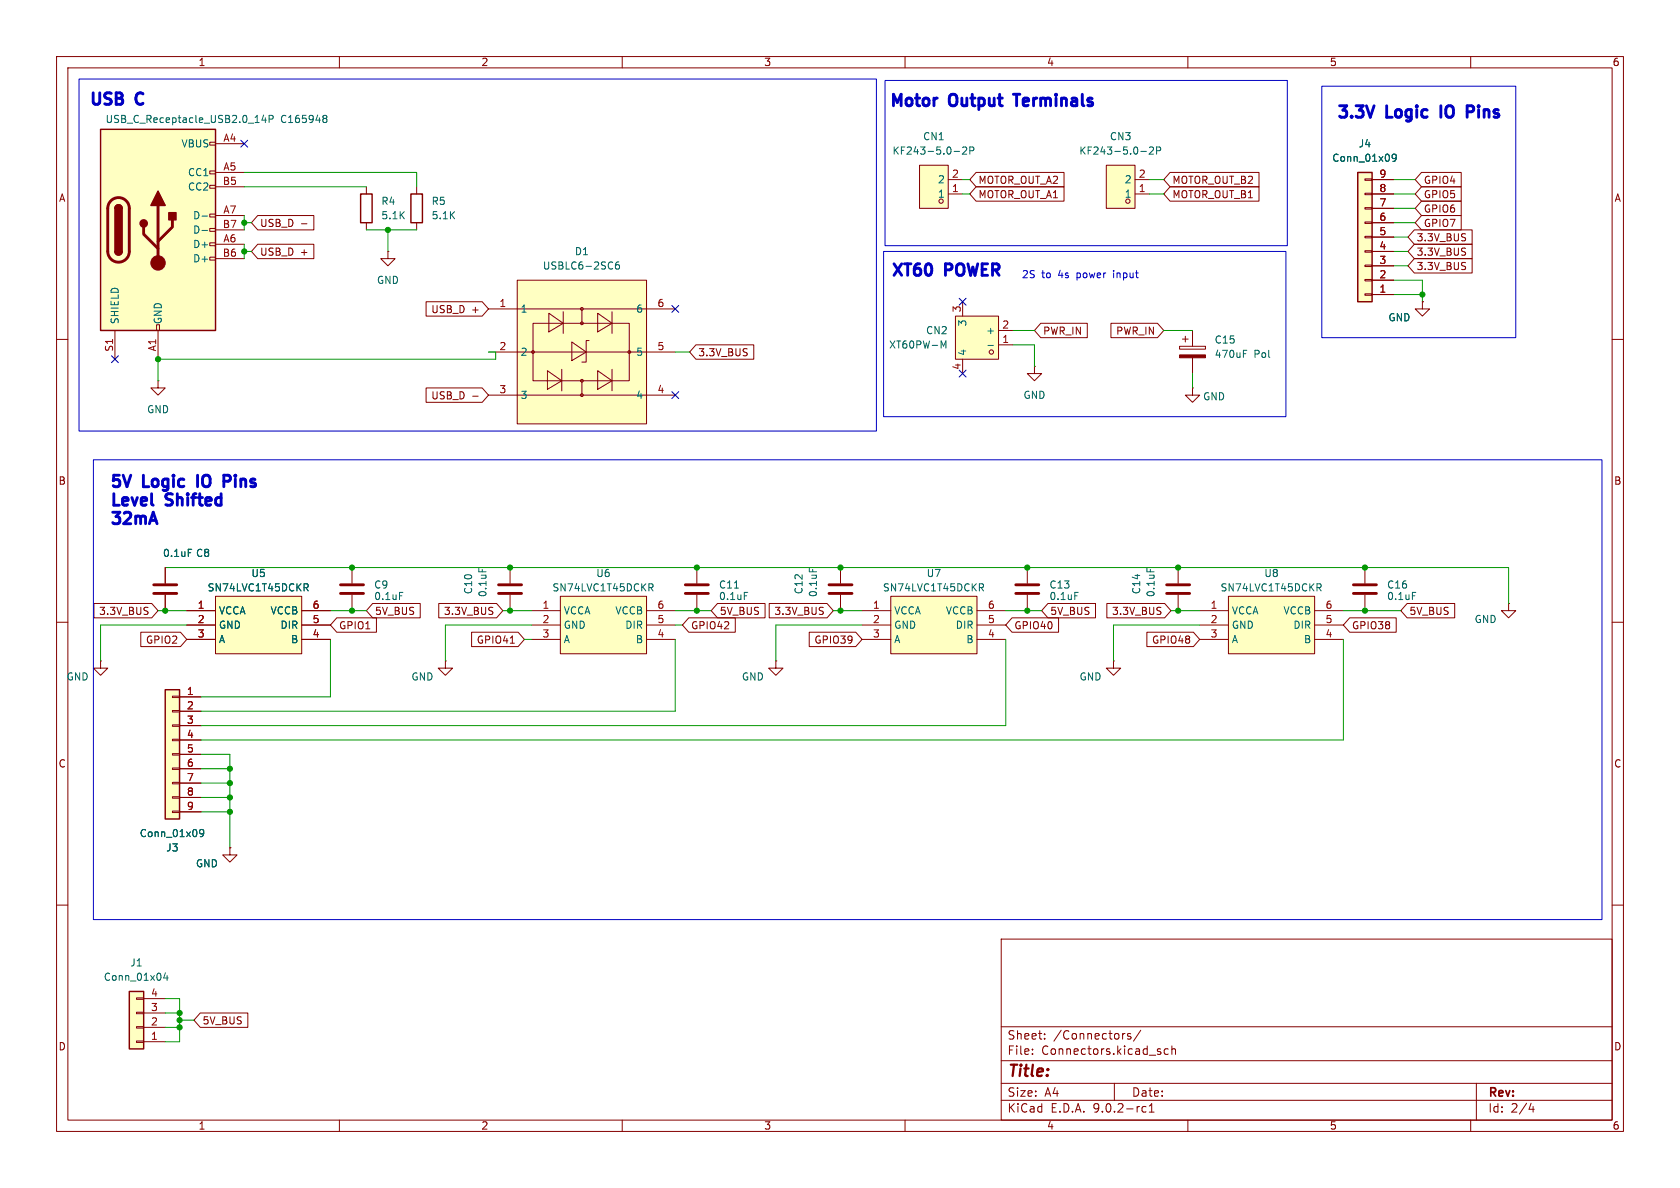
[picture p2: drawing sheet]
<svg xmlns="http://www.w3.org/2000/svg" width="297mm" height="210mm" viewBox="0 0 297 210" stroke-linecap="round" stroke-linejoin="round" font-family="sans-serif">
<g fill="none" stroke="#840000" stroke-width=".18">
<path d="M10 10h277v190h-277zM12 12h273v186h-273zM60 10v2M110 10v2M160 10v2M210 10v2M260 10v2M10 60h2M285 60h2M10 110h2M285 110h2M10 160h2"/>
<path d="M177 166h108v32h-108zM285 160h2M60 198v2M110 198v2M160 198v2M177 194.5h108M177 191.5h108M177 187.5h108M177 181.5h108M182.5 186.3v.1M182.5 185.5v.1M184.7 183.6v.1"/>
<path d="M184.7 182.8v.1M197 191.5v3M198.7 182.7h.2M199.9 182.8l-.4-.1-.2 .2 .1 .2 .5 .2v.3h-.6M201.7 182.1l-1.3 2M202.6 195.7l-.4-.1-.3 .3v.4l.1 .2h.6M203.2 196.6h.8M203.2 195.5l.4-.4v1.5M205.2 186v.3M206.5 185.5l-.4-.1-.3 .3v.4l.2 .2h.5M207.2 185.5l.2-.1 .3 .1 .1 .9M207.2 184.9v1.5"/>
<path d="M210 198v2M260 198v2M261 191.5v6.5M270.7 195l-.4 1.1h.9M271 195.6v1"/>
</g>
<path d="M195.6 29.2h5.1v7.6h-5.1z" fill="#ffffc2"/>
<g fill="none" stroke="#840000" stroke-width=".18">
<path d="M195.6 29.2h5.1v7.6h-5.1zM200.7 34.3h2.5M200.7 31.8h2.5"/>
<circle cx="199.4" cy="35.6" r=".38"/>
</g>
<path d="M201.7 26.8h1M203.2 26.1l.5-.1 .2 .3-.8 .9h.8M204.5 26.6h.6l.1-.2-.1-.3-.6-.1v1.2" fill="none" stroke="#006464" stroke-width=".18"/>
<g fill="#ffffc2">
<path d="M91.4 49.5h22.9v25.4h-22.9z"/>
<path d="M94.2 57.2h17v10.1h-17z"/>
<path d="M96.8 65.5l2.5 1.8-2.5 1.5z"/>
<path d="M97 55.4l2.6 1.8-2.6 1.5z"/>
<path d="M101.1 60.5l2.5 1.7-2.5 1.6z"/>
<path d="M105.7 55.4l2.5 1.8-2.5 1.5z"/>
<path d="M105.7 65.5l2.5 1.8-2.5 1.5z"/>
</g>
<g fill="none" stroke="#840000" stroke-width=".18">
<path d="M86.4 54.6h33M91.4 49.5h22.9v25.4h-22.9zM94.2 57.2h17v10.1h-17zM97 55.4l2.6 1.8-2.6 1.5zM99.6 55.1v3.8M102.9 54.6v2.6M105.7 55.4l2.5 1.8-2.5 1.5zM108.2 55.1v3.8M86.4 62.2h33M86.4 69.9h33M96.8 65.5l2.5 1.8-2.5 1.5zM99.3 65.3v3.8"/>
<path d="M101.1 60.5l2.5 1.7-2.5 1.6zM102.9 67.3v2.6M104.1 60.2h-.5v3.8h-.7M105.7 65.5l2.5 1.8-2.5 1.5zM108.2 65.3v3.8M210.8 68.6v1.3h1.3l-1.3 1.2-1.3-1.2h1.3M210.8 68.6h.1M137.2 116.8v1.3h1.2l-1.2 1.3-1.3-1.3h1.3M137.2 116.8h.1"/>
<circle cx="102.9" cy="54.6" r=".25"/>
<circle cx="102.9" cy="57.1" r=".25"/>
<circle cx="94.2" cy="62.2" r=".25"/>
<circle cx="102.9" cy="69.8" r=".25"/>
<circle cx="102.9" cy="67.3" r=".25"/>
<circle cx="111.2" cy="62.2" r=".25"/>
</g>
<path d="M109.4 46.3l-.4 .1a.86 .86 0 0 0 0 1.2l.5-.2v-.4l-.2-.2h-.3l-.2 .2" fill="none" stroke="#006464" stroke-width=".18"/>
<path d="M240 30.5h2.6v22.8h-2.6z" fill="#ffffc2"/>
<path d="M240 30.5h2.6v22.8h-2.6z" fill="none" stroke="#840000" stroke-width=".25"/>
<g fill="none" stroke="#840000" stroke-width=".18">
<path d="M241.3 39.2h1.3v.3h-1.3zM241.3 36.7h1.3v.3h-1.3zM241.3 34.2h1.3v.2h-1.3zM241.3 31.6h1.3v.3h-1.3zM242.6 39.4h3.8M242.6 36.8h3.8M242.6 34.3h3.8M242.6 31.8h3.8M241.3 51.9h1.3v.3h-1.3zM241.3 49.4h1.3v.3h-1.3zM241.3 46.9h1.3v.2h-1.3zM241.3 44.3h1.3v.3h-1.3z"/>
<path d="M241.3 41.8h1.3v.2h-1.3zM242.6 52.1h3.8M242.6 49.5h3.8M242.6 47h3.8M242.6 44.5h3.8M242.6 41.9h3.8M251.5 53.3v1.3h1.2l-1.2 1.3-1.3-1.3h1.3M251.5 53.3h.1M182.9 64.8v1.2h1.2l-1.2 1.3-1.3-1.3h1.3M182.9 64.8h.1M266.7 106.7v1.3h1.3l-1.3 1.2-1.3-1.2h1.3M266.7 106.7h.1"/>
</g>
<path d="M246.8 27.8l-.2 .2h-.4l-.1-.2 .1-.5 .4-.1 .2 .2a.84 .84 0 0 1-.3 1.1h-.3" fill="none" stroke="#006464" stroke-width=".18"/>
<path d="M157.5 105.4h15.2v10.2h-15.2z" fill="#ffffc2"/>
<path d="M27.9 67.3v1.3h1.3l-1.3 1.3-1.2-1.3h1.2M27.9 67.3h.1M78.7 116.8v1.3h1.3l-1.3 1.3-1.2-1.3h1.2M78.7 116.8h.1M152.4 108h5.1M152.4 110.5h5.1M152.4 113h5.1M157.5 105.4h15.2v10.2h-15.2zM172.7 108h5.1M172.7 110.5h5.1M172.7 113h5.1" fill="none" stroke="#840000" stroke-width=".18"/>
<path d="M173.1 103.2h.5l.3 .2-.2 .4-.6 .1M173.4 103.9l.5 .6" fill="none" stroke="#006464" stroke-width=".18"/>
<path d="M17.8 22.9h20.3v35.5h-20.3z" fill="#ffffc2"/>
<g fill="none" stroke="#840000" stroke-width=".18">
<path d="M37.1 25.1h1v.6h-1zM37.1 30.2h1v.5h-1zM37.1 32.8h1v.5h-1zM37.1 37.8h1v.6h-1zM38.1 25.4h5.1M38.1 30.5h5.1M38.1 33h5.1M38.1 38.1h5.1M20.3 58.4v5.1M27.7 57.4h.5v1h-.5zM27.9 58.4v5.1M37.1 40.4h1v.5h-1z"/>
<path d="M37.1 42.9h1v.5h-1zM37.1 45.5h1v.5h-1zM38.1 40.6h5.1M38.1 43.2h5.1M38.1 45.7h5.1M181.6 100.3v2.8M181.6 105.2v2.8M208.3 100.3v2.8M208.3 105.2v2.8M241.3 100.3v2.8M241.3 105.2v2.8"/>
</g>
<path d="M17.8 22.9h20.3v35.5h-20.3zM20.3 36.8a.64 .64 0 0 1 .7-.6 .64 .64 0 0 1 .6 .6M20.3 44.5a.64 .64 0 0 0 .7 .6 .64 .64 0 0 0 .6-.6" fill="none" stroke="#840000" stroke-width=".25"/>
<path d="M19.6 35.5a1.9 1.9 0 0 1 2.1-.4 1.9 1.9 0 0 1 1.2 1.7v7.7a1.91 1.91 0 0 1-1.9 1.8 1.91 1.91 0 0 1-2-1.8l.1-7.8 .1-.7zM27.9 36.3v10.2M30.5 38.9v1.2l-2.6 2.6M25.4 40.1v1.3l2.5 2.5M179.6 103.4h4M179.6 104.9h4M206.2 103.4h4.1M206.2 104.9h4.1M239.3 103.4h4M239.3 104.9h4" fill="none" stroke="#840000" stroke-width=".51"/>
<g fill="#840000" stroke="#840000" stroke-width=".25">
<path d="M20.3 36.8h1.3v7.7h-1.3z"/>
<path d="M20.5 36.4a.64 .64 0 0 1 .7-.2 .64 .64 0 0 1 .4 .6h-1.3z"/>
<path d="M20.3 44.5h1.3a.64 .64 0 0 1-.6 .6 .64 .64 0 0 1-.7-.6z"/>
<path d="M27.9 33.8l1.3 2.5h-2.5z"/>
<path d="M29.8 37.6h1.3v1.3h-1.3z"/>
<circle cx="25.4" cy="39.5" r=".63"/>
</g>
<circle cx="27.9" cy="46.5" r="1.27" fill="#840000" stroke="#840000" stroke-width=".18"/>
<path d="M35.7 38.2h1M46.6 20.3l-.3 .9h.8M46.9 20.8v.9M47.6 21.1l.6-.1 .1-.2-.1-.3-.6-.1v1.3M57.3 20.4h.3l.2 .2-.2 .3M57.3 20.9h.3M57.6 20.9l.2 .3v.2l-.1 .2-.4 .1M35.7 40.7h1M190 104.7h.6M202.8 100.5v.6M249.7 104.7h.6" fill="none" stroke="#006464" stroke-width=".18"/>
<path d="M168.9 55.9h7.6v7.6h-7.6z" fill="#ffffc2"/>
<g fill="none" stroke="#840000" stroke-width=".18">
<path d="M168.9 55.9h7.6v7.6h-7.6zM170.2 53.3v2.6M176.5 58.4h2.6M209 59.9h1.1M209.5 59.4v1.1M210.8 58.4v2.8M170.2 63.5v2.5M176.5 61h2.6M208.5 61.2h4.6v.5h-4.6zM210.8 63.2v2.8M17.8 116.8v1.3h1.2l-1.2 1.3-1.3-1.3h1.3M17.8 116.8h.1"/>
<circle cx="175.3" cy="62.2" r=".38"/>
</g>
<path d="M166.4 60.3l.4 .9 .4-.9v1.2M174.7 61.1h.9M219.8 62.5h.4M219.8 61.9h.6" fill="none" stroke="#006464" stroke-width=".18"/>
<path d="M208.5 62.7h4.6v.5h-4.6z" fill="#840000" stroke="#840000" stroke-width=".18"/>
<path d="M22.9 175.3h2.5v10.1h-2.5z" fill="#ffffc2"/>
<path d="M22.9 175.3h2.5v10.1h-2.5z" fill="none" stroke="#840000" stroke-width=".25"/>
<path d="M24.1 178.9h1.3v.3h-1.3zM24.1 176.4h1.3v.3h-1.3zM25.4 179.1h3.8M25.4 176.5h3.8M24.1 184h1.3v.3h-1.3zM24.1 181.5h1.3v.2h-1.3zM25.4 184.2h3.8M25.4 181.6h3.8" fill="none" stroke="#840000" stroke-width=".18"/>
<path d="M29.2 172l-.3 .9h.8M29.5 172.5v.8" fill="none" stroke="#006464" stroke-width=".18"/>
<path d="M29.2 121.9h2.5v22.9h-2.5z" fill="#ffffc2"/>
<path d="M29.2 121.9h2.5v22.9h-2.5z" fill="none" stroke="#840000" stroke-width=".25"/>
<g fill="none" stroke="#840000" stroke-width=".18">
<path d="M30.5 123.1h1.2v.2h-1.2zM30.5 125.6h1.2v.3h-1.2zM30.5 128.1h1.2v.3h-1.2zM30.5 130.7h1.2v.2h-1.2zM30.5 133.2h1.2v.3h-1.2zM30.5 135.8h1.2v.2h-1.2zM30.5 138.3h1.2v.3h-1.2zM31.7 123.2h3.9M31.7 125.7h3.9M31.7 128.3h3.9M31.7 130.8h3.9M31.7 133.4h3.9"/>
<path d="M31.7 135.9h3.9M31.7 138.4h3.9M30.5 140.8h1.2v.3h-1.2zM30.5 143.4h1.2v.2h-1.2zM31.7 141h3.9M31.7 143.5h3.9"/>
</g>
<path d="M36 147.2l-.2 .2h-.3l-.2-.2 .1-.5 .4-.1 .2 .2a.84 .84 0 0 1-.3 1.1h-.3" fill="none" stroke="#006464" stroke-width=".18"/>
<path d="M217.2 105.4h15.2v10.2h-15.2z" fill="#ffffc2"/>
<g fill="none" stroke="#840000" stroke-width=".18">
<path d="M64.8 33v1.3M64.8 39.4v1.2M68.6 44.5v1.2h1.2l-1.2 1.3-1.3-1.3h1.3M68.6 44.5h.1M196.8 116.8v1.3h1.3l-1.3 1.3-1.2-1.3h1.2M196.8 116.8h.1M212.1 108h5.1M212.1 110.5h5.1M212.1 113h5.1M217.2 105.4h15.2v10.2h-15.2zM232.4 108h5.1M232.4 110.5h5.1"/>
<path d="M232.4 113h5.1M40.6 149.9v1.2h1.3l-1.3 1.3-1.2-1.3h1.2M40.6 149.9h.1"/>
</g>
<path d="M232.8 103.2h.5l.3 .2-.2 .4-.6 .1M233.1 103.9l.5 .6" fill="none" stroke="#006464" stroke-width=".18"/>
<path d="M63.8 34.3h2v5.1h-2z" fill="none" stroke="#840000" stroke-width=".25"/>
<path d="M162.6 29.2h5v7.6h-5z" fill="#ffffc2"/>
<g fill="none" stroke="#840000" stroke-width=".18">
<path d="M162.6 29.2h5v7.6h-5zM167.6 34.3h2.6M167.6 31.8h2.6"/>
<circle cx="166.4" cy="35.6" r=".38"/>
</g>
<path d="M168.7 26.8h.9M170.2 26.1l.5-.1 .2 .3-.8 .9h.8M171.4 26.6h.7l.1-.2-.1-.3-.7-.1v1.2" fill="none" stroke="#006464" stroke-width=".18"/>
<path d="M38.1 105.4h15.2v10.2h-15.2z" fill="#ffffc2"/>
<path d="M33 108h5.1M33 110.5h5.1M33 113h5.1M38.1 105.4h15.2v10.2h-15.2zM53.3 108h5.1M53.3 110.5h5.1M53.3 113h5.1" fill="none" stroke="#840000" stroke-width=".18"/>
<path d="M53.8 103.2h.4l.3 .2-.1 .4-.6 .1M54.1 103.9l.4 .6" fill="none" stroke="#006464" stroke-width=".18"/>
<path d="M99.1 105.4h15.2v10.2h-15.2z" fill="#ffffc2"/>
<g fill="none" stroke="#840000" stroke-width=".18">
<path d="M45.6 38.1h9.9v2.5h-9.9l-1.2-1.2zM53.3 39.6h1M73.7 33v1.3M73.7 39.4v1.2M172.6 33h15.5v2.6h-15.5l-1.2-1.3zM172.6 30.5h15.5v2.5h-15.5l-1.2-1.2zM206.9 30.5h15.7v2.5h-15.7l-1.2-1.2zM206.9 33h15.7v2.6h-15.7l-1.2-1.3zM242.6 39.4h3.8M242.6 36.8h3.8M242.6 34.3h3.8M242.6 31.8h3.8"/>
<path d="M251.3 30.5h7v2.5h-7l-1.1-1.2zM251.3 33h7v2.6h-7l-1.1-1.3zM251.3 38.1h7v2.5h-7l-1.1-1.2zM251.3 35.6h7v2.5h-7l-1.1-1.3zM45.6 43.2h9.9v2.5h-9.9l-1.2-1.2zM75.3 53.3h9.9l1.2 1.3-1.2 1.3h-9.9zM184 57.1h8.2v2.6h-8.2l-1.1-1.3zM196.4 57.1h8.2l1.1 1.3-1.1 1.3h-8.2zM242.6 52.1h3.8M242.6 49.5h3.8M242.6 47h3.8M242.6 44.5h3.8"/>
<path d="M242.6 41.9h3.8M250 45.7h10.3v2.6h-10.3l-1.1-1.3zM250 40.6h10.3v2.6h-10.3l-1.1-1.3zM250 43.2h10.3v2.5h-10.3l-1.1-1.2zM251.5 53.3h.1M75.3 68.6h9.9l1.2 1.3-1.2 1.2h-9.9zM83.6 70h.9M123 61h10.3v2.5h-10.3l-1.1-1.3zM16.6 106.7h10.2l1.1 1.3-1.1 1.2h-10.2zM24.9 111.8h7l1.1 1.2-1.1 1.3h-7zM29.2 100.3v2.8M29.2 105.2v2.8"/>
<path d="M33 108h5.1M33 110.5h5.1M33 113h5.1M53.3 108h5.1M53.3 110.5h5.1M53.3 113h5.1M59.5 109.2h7.1v2.6h-7.1l-1.1-1.3zM62.2 100.3v2.8M62.2 105.2v2.8M65.9 106.7h8.4v2.5h-8.4l-1.1-1.2zM77.6 106.7h10.2l1.1 1.3-1.1 1.2h-10.2zM83.4 111.8h8.2l1.1 1.2-1.1 1.3h-8.2z"/>
<path d="M90.2 100.3v2.8M90.2 105.2v2.8M90.2 113.7h.7M94 108h5.1M94 110.5h5.1M94 113h5.1M99.1 105.4h15.2v10.2h-15.2zM114.3 108h5.1M114.3 110.5h5.1M114.3 113h5.1M121.8 109.2h8.2v2.6h-8.2l-1.2-1.3zM123.2 100.3v2.8"/>
<path d="M123.2 105.2v2.8M126.8 106.7h8.5v2.5h-8.5l-1.1-1.2zM136 106.7h10.2l1.1 1.3-1.1 1.2h-10.2zM143.1 111.8h8.2l1.1 1.2-1.1 1.3h-8.2zM148.6 100.3v2.8M148.6 105.2v2.8M178.9 109.2h8.2v2.6h-8.2l-1.1-1.3zM185.3 106.7h8.4v2.5h-8.4l-1.2-1.2zM195.7 106.7h10.2l1.1 1.3-1.1 1.2h-10.2zM202.8 111.8h8.2l1.1 1.2-1.1 1.3h-8.2zM238.6 109.2h8.2v2.6h-8.2l-1.1-1.3zM248.8 106.7h8.4v2.5h-8.4l-1.2-1.2z"/>
<path d="M31.7 123.2h3.9M31.7 125.7h3.9M31.7 128.3h3.9M31.7 130.8h3.9M31.7 133.4h3.9M31.7 135.9h3.9M31.7 138.4h3.9M31.7 141h3.9M31.7 143.5h3.9M40.6 149.9h.1M35.4 179.1h8.4v2.5h-8.4l-1.1-1.3z"/>
</g>
<path d="M246.8 27.8l-.2 .2h-.4l-.1-.2 .1-.5 .4-.1 .2 .2a.84 .84 0 0 1-.3 1.1h-.3M33.3 97.1h.6M53.8 103.2h.4l.3 .2-.1 .4-.6 .1M54.1 103.9l.4 .6M70.6 104.7h.6M84.7 100.5v.6M114.7 103.2h.5l.2 .2-.1 .4-.6 .1M115 103.9l.4 .6M129.8 104h.8M131.6 104.7h.6M143.1 100.5v.6M36 147.2l-.2 .2h-.3l-.2-.2 .1-.5 .4-.1 .2 .2a.84 .84 0 0 1-.3 1.1h-.3" fill="none" stroke="#006464" stroke-width=".18"/>
<path d="M27.2 103.4h4M27.2 104.9h4M60.2 103.4h4.1M60.2 104.9h4.1M88.1 103.4h4.1M88.1 104.9h4.1M121.2 103.4h4M121.2 104.9h4M146.6 103.4h4M146.6 104.9h4" fill="none" stroke="#840000" stroke-width=".51"/>
<path d="M72.6 34.3h2.1v5.1h-2.1z" fill="none" stroke="#840000" stroke-width=".25"/>
<g fill="none" stroke="#009600" stroke-width=".18">
<path d="M43.2 39.4h1.2M43.2 38.1v2.5M43.2 33h21.6M43.2 30.5h30.5v2.5M170.2 34.3h1.2M170.2 31.8h1.2M203.2 34.3h2.5M203.2 31.8h2.5M246.4 34.3h3.8M246.4 39.4h3.8M246.4 31.8h3.8M246.4 36.8h3.8"/>
<path d="M43.2 44.5h1.2M43.2 43.2v2.5M64.8 40.6h8.9M68.6 40.6v3.9M179.1 58.4h3.8M205.7 58.4h5.1M246.4 47h2.5M246.4 44.5h2.5M246.4 49.5h5.1v3.8M246.4 52.1h5.1M246.4 41.9h2.5M86.4 62.2h1.2v1.3h-59.7v3.8"/>
<path d="M119.4 62.2h2.5M179.1 61h3.8v3.8M210.8 66v2.6M27.9 108h5.1M29.2 100.3h237.5v6.4M33 110.5h-15.2v6.3M58.4 113v10.2h-22.8M58.4 108h6.4M88.9 108h5.1M92.7 113h1.3M94 110.5h-15.3v6.3M119.4 110.5h1.2"/>
<path d="M119.4 113v12.7h-83.8M119.4 108h6.3M147.3 108h5.1M152.4 110.5h-15.2v6.3M177.8 113v15.3h-142.2M177.8 108h6.3M207 108h5.1M212.1 110.5h-15.3v6.3M237.5 113v17.8h-201.9M237.5 108h10.1M35.6 133.4h5v16.5M35.6 138.4h5"/>
<path d="M35.6 135.9h5M35.6 143.5h5M35.6 141h5M29.2 176.5h2.5v7.7h-2.5M29.2 179.1h2.5M29.2 181.6h2.5M31.7 180.3h2.6"/>
</g>
<path d="M42.6 24.8l1.2 1.2M43.8 24.8l-1.2 1.2M118.8 54l1.2 1.2M120 54l-1.2 1.2M169.6 52.7l1.2 1.2M170.8 52.7l-1.2 1.2M19.7 62.9l1.2 1.2M20.9 62.9l-1.2 1.2M118.8 69.2l1.2 1.3M120 69.2l-1.2 1.3M169.6 65.4l1.2 1.2M170.8 65.4l-1.2 1.2" fill="none" stroke="#000084" stroke-width=".18"/>
<path d="M179.1 16.7h1.2M242.9 18.7l-.7 2M254.7 18.7v2M259.4 18.7h.7a.55 .55 0 0 1 .5 .5 .55 .55 0 0 1-.5 .6h-.7M34.9 84v2M39.6 84h.7a.55 .55 0 0 1 .5 .5 .55 .55 0 0 1-.5 .6h-.7" fill="none" stroke="#0000c2" stroke-width=".51"/>
<path d="M14 14h140.9v62.2h-140.9zM156.5 14.2h71.1v29.2h-71.1zM233.7 15.2h34.3v44.5h-34.3zM156.2 44.5h71.1v29.2h-71.1zM16.5 81.3h266.7v81.3h-266.7z" fill="none" stroke="#0000c2" stroke-width=".18"/>
<g fill="#009600" stroke="#009600" stroke-width=".18">
<circle cx="208.3" cy="100.3" r=".46"/>
<circle cx="208.3" cy="108" r=".46"/>
<circle cx="241.3" cy="108" r=".46"/>
<circle cx="241.3" cy="100.3" r=".46"/>
<circle cx="251.5" cy="52.1" r=".46"/>
<circle cx="29.2" cy="108" r=".46"/>
<circle cx="62.2" cy="108" r=".46"/>
<circle cx="181.6" cy="108" r=".46"/>
<circle cx="181.6" cy="100.3" r=".46"/>
<circle cx="148.6" cy="100.3" r=".46"/>
<circle cx="148.6" cy="108" r=".46"/>
<circle cx="43.2" cy="44.5" r=".46"/>
<circle cx="43.2" cy="39.4" r=".46"/>
<circle cx="27.9" cy="63.5" r=".46"/>
<circle cx="68.6" cy="40.6" r=".46"/>
<circle cx="40.6" cy="143.5" r=".46"/>
<circle cx="40.6" cy="141" r=".46"/>
<circle cx="40.6" cy="138.4" r=".46"/>
<circle cx="31.7" cy="180.3" r=".46"/>
<circle cx="31.7" cy="181.6" r=".46"/>
<circle cx="31.7" cy="179.1" r=".46"/>
<circle cx="40.6" cy="135.9" r=".46"/>
<circle cx="123.2" cy="108" r=".46"/>
<circle cx="90.2" cy="100.3" r=".46"/>
<circle cx="90.2" cy="108" r=".46"/>
<circle cx="62.2" cy="100.3" r=".46"/>
<circle cx="123.2" cy="100.3" r=".46"/>
</g>
<g font-size="2.8" fill="#0000c2">
<text x="15.4" y="19.3">USB</text>
<text x="24.2" y="19.3">C</text>
<text x="156.9" y="19.6">Motor</text>
<text x="168" y="19.6">Output</text>
<text x="180.6" y="19.6">Terminals</text>
<text x="236" y="21.6">3.3V</text>
<text x="245.2" y="21.6">Logic</text>
<text x="255.9" y="21.6">IO</text>
<text x="261.7" y="21.6">Pins</text>
<text x="157.2" y="49.5">XT60</text>
<text x="167.2" y="49.5">POWER</text>
<text x="19.3" y="86.9">5V</text>
<text x="25.6" y="86.9">Logic</text>
<text x="36.3" y="86.9">IO</text>
<text x="42.1" y="86.9">Pins</text>
<text x="19.3" y="90.2">Level</text>
<text x="19.3" y="93.4">32mA</text>
<text x="29.7" y="90.2">Shifted</text>
</g>
<text font-size="2.8" fill="#840000" x="178" y="190.9">Title:</text>
<g font-size="2.1" fill="#840000">
<text x="178" y="184">Sheet:</text>
<text x="186.2" y="184">/Connectors/</text>
<text x="178" y="186.7">File:</text>
<text x="184.1" y="186.7">Connectors.kicad_sch</text>
<text x="178" y="196.9">KiCad</text>
<text x="178" y="194.1">Size:</text>
<text x="184.7" y="194.1">A4</text>
<text x="185.7" y="196.9">E.D.A.</text>
<text x="193.3" y="196.9">9.0.2-rc1</text>
<text x="200" y="194.1">Date:</text>
<text x="263" y="194.3">Rev:</text>
<text x="263" y="196.9">Id:</text>
<text x="267.1" y="196.9">2/4</text>
</g>
<g font-size="1.8" fill="#840000">
<text x="35" y="11.9">1</text>
<text x="85" y="11.9">2</text>
<text x="135" y="11.9">3</text>
<text x="185" y="11.9">4</text>
<text x="235" y="11.9">5</text>
<text x="285" y="11.9">6</text>
<text x="10.3" y="35.9">A</text>
<text x="172.9" y="35.2">MOTOR_OUT_A1</text>
<text x="172.9" y="32.7">MOTOR_OUT_A2</text>
<text x="207.2" y="32.7">MOTOR_OUT_B2</text>
<text x="207.2" y="35.2">MOTOR_OUT_B1</text>
<text x="251.6" y="32.7">GPIO4</text>
<text x="251.6" y="35.2">GPIO5</text>
<text x="285.3" y="35.9">A</text>
<text x="45.9" y="40.3">USB_D</text>
<text x="251.6" y="40.3">GPIO7</text>
<text x="251.6" y="37.8">GPIO6</text>
<text x="45.9" y="45.4">USB_D</text>
<text x="53.1" y="45.4">+</text>
<text x="250.3" y="47.9">3.3V_BUS</text>
<text x="250.3" y="42.9">3.3V_BUS</text>
<text x="250.3" y="45.4">3.3V_BUS</text>
<text x="76.1" y="55.6">USB_D</text>
<text x="83.4" y="55.6">+</text>
<text x="184.3" y="59.4">PWR_IN</text>
<text x="197.2" y="59.4">PWR_IN</text>
<text x="123.3" y="63.2">3.3V_BUS</text>
<text x="76.1" y="70.8">USB_D</text>
<text x="10.3" y="85.9">B</text>
<text x="285.3" y="85.9">B</text>
<text x="17.4" y="108.9">3.3V_BUS</text>
<text x="25.7" y="114">GPIO2</text>
<text x="59.8" y="111.4">GPIO1</text>
<text x="66.2" y="108.9">5V_BUS</text>
<text x="78.4" y="108.9">3.3V_BUS</text>
<text x="84.2" y="114">GPIO41</text>
<text x="122.1" y="111.4">GPIO42</text>
<text x="127.2" y="108.9">5V_BUS</text>
<text x="136.8" y="108.9">3.3V_BUS</text>
<text x="143.9" y="114">GPIO39</text>
<text x="179.2" y="111.4">GPIO40</text>
<text x="185.6" y="108.9">5V_BUS</text>
<text x="196.5" y="108.9">3.3V_BUS</text>
<text x="203.6" y="114">GPIO48</text>
<text x="238.9" y="111.4">GPIO38</text>
<text x="249.1" y="108.9">5V_BUS</text>
<text x="10.3" y="135.9">C</text>
<text x="285.3" y="135.9">C</text>
<text x="10.3" y="185.9">D</text>
<text x="35.7" y="181.3">5V_BUS</text>
<text x="285.3" y="185.9">D</text>
<text x="35" y="199.9">1</text>
<text x="85" y="199.9">2</text>
<text x="135" y="199.9">3</text>
<text x="185" y="199.9">4</text>
<text x="235" y="199.9">5</text>
<text x="285" y="199.9">6</text>
</g>
<g font-size="1.8" fill="#006464">
<text x="18.6" y="21.9">USB_C_Receptacle_USB2.0_14P</text>
<text x="49.6" y="21.9">C165948</text>
<text x="32" y="26.3">VBUS</text>
<text x="157.7" y="27.5">KF243-5.0-2P</text>
<text x="163.1" y="25">CN1</text>
<text x="190.7" y="27.5">KF243-5.0-2P</text>
<text x="196.1" y="25">CN3</text>
<text x="235.4" y="28.8">Conn_01x09</text>
<text x="240.1" y="26.3">J4</text>
<text x="33.1" y="31.3">CC1</text>
<text x="33.1" y="33.9">CC2</text>
<text x="165.7" y="35.2">1</text>
<text x="165.7" y="32.6">2</text>
<text x="198.7" y="35.2">1</text>
<text x="198.7" y="32.6">2</text>
<text x="34" y="39">D-</text>
<text x="34" y="41.5">D-</text>
<text x="67.3" y="36.4">R4</text>
<text x="67.3" y="39">5.1K</text>
<text x="76.2" y="36.4">R5</text>
<text x="76.2" y="39">5.1K</text>
<text x="34" y="44">D+</text>
<text x="34" y="46.6">D+</text>
<text x="95.9" y="47.9">USBLC6-2SC6</text>
<text x="101.5" y="45.3">D1</text>
<text x="66.5" y="50.4">GND</text>
<text x="21.2" y="57.4" transform="rotate(-90 21.2 57.4)">SHIELD</text>
<text x="28.8" y="57.4" transform="rotate(-90 28.8 57.4)">GND</text>
<text x="91.9" y="55.5">1</text>
<text x="112.4" y="55.5">6</text>
<text x="163.6" y="59.3">CN2</text>
<text x="171" y="57.8" transform="rotate(-90 171 57.8)">3</text>
<text x="174.2" y="59.3">+</text>
<text x="245.4" y="57">GND</text>
<text x="91.9" y="63.1">2</text>
<text x="112.4" y="63.1">5</text>
<text x="157.1" y="61.8">XT60PW-M</text>
<text x="171" y="63" transform="rotate(-90 171 63)">4</text>
<text x="214.6" y="63.5">470uF</text>
<text x="214.6" y="60.9">C15</text>
<text x="221.7" y="63.5">Pol</text>
<text x="91.9" y="70.7">3</text>
<text x="112.4" y="70.7">4</text>
<text x="180.8" y="70.7">GND</text>
<text x="212.6" y="71">GND</text>
<text x="25.9" y="73.3">GND</text>
<text x="28.7" y="98.7">0.1uF</text>
<text x="34.6" y="98.7">C8</text>
<text x="36.6" y="104.7">SN74LVC1T45DCKR</text>
<text x="44.3" y="102.2">U5</text>
<text x="66" y="104.2">C9</text>
<text x="66" y="106.3">0.1uF</text>
<text x="83.7" y="105.1" transform="rotate(-90 83.7 105.1)">C10</text>
<text x="86.2" y="105.7" transform="rotate(-90 86.2 105.7)">0.1uF</text>
<text x="97.6" y="104.7">SN74LVC1T45DCKR</text>
<text x="105.3" y="102.2">U6</text>
<text x="127" y="104.2">C11</text>
<text x="127" y="106.3">0.1uF</text>
<text x="142.1" y="105.1" transform="rotate(-90 142.1 105.1)">C12</text>
<text x="144.6" y="105.7" transform="rotate(-90 144.6 105.7)">0.1uF</text>
<text x="156" y="104.7">SN74LVC1T45DCKR</text>
<text x="163.7" y="102.2">U7</text>
<text x="185.4" y="104.2">C13</text>
<text x="185.4" y="106.3">0.1uF</text>
<text x="201.8" y="105.1" transform="rotate(-90 201.8 105.1)">C14</text>
<text x="204.3" y="105.7" transform="rotate(-90 204.3 105.7)">0.1uF</text>
<text x="215.7" y="104.7">SN74LVC1T45DCKR</text>
<text x="223.4" y="102.2">U8</text>
<text x="245.1" y="104.2">C16</text>
<text x="245.1" y="106.3">0.1uF</text>
<text x="38.6" y="108.8">VCCA</text>
<text x="38.6" y="111.4">GND</text>
<text x="38.6" y="113.9">A</text>
<text x="47.7" y="108.8">VCCB</text>
<text x="49.5" y="111.4">DIR</text>
<text x="51.4" y="113.9">B</text>
<text x="99.6" y="108.8">VCCA</text>
<text x="99.6" y="111.4">GND</text>
<text x="99.6" y="113.9">A</text>
<text x="108.7" y="108.8">VCCB</text>
<text x="110.4" y="111.4">DIR</text>
<text x="112.3" y="113.9">B</text>
<text x="158" y="108.8">VCCA</text>
<text x="158" y="111.4">GND</text>
<text x="158" y="113.9">A</text>
<text x="167.1" y="108.8">VCCB</text>
<text x="168.9" y="111.4">DIR</text>
<text x="170.7" y="113.9">B</text>
<text x="217.7" y="108.8">VCCA</text>
<text x="217.7" y="111.4">GND</text>
<text x="217.7" y="113.9">A</text>
<text x="226.8" y="108.8">VCCB</text>
<text x="228.6" y="111.4">DIR</text>
<text x="230.4" y="113.9">B</text>
<text x="260.6" y="110.3">GND</text>
<text x="11.7" y="120.5">GND</text>
<text x="72.6" y="120.5">GND</text>
<text x="131.1" y="120.5">GND</text>
<text x="190.7" y="120.5">GND</text>
<text x="24.6" y="148.2">Conn_01x09</text>
<text x="29.3" y="150.7">J3</text>
<text x="34.5" y="153.5">GND</text>
<text x="18.3" y="173.6">Conn_01x04</text>
<text x="22.9" y="171">J1</text>
</g>
<g font-size="1.8" fill="#a90000">
<text x="39.4" y="25.1">A4</text>
<text x="39.3" y="32.8">B5</text>
<text x="39.4" y="30.2">A5</text>
<text x="168.2" y="34">1</text>
<text x="168.2" y="31.5">2</text>
<text x="201.2" y="34">1</text>
<text x="201.2" y="31.5">2</text>
<text x="243.8" y="34">8</text>
<text x="243.8" y="31.5">9</text>
<text x="39.3" y="40.4">B7</text>
<text x="39.4" y="37.8">A7</text>
<text x="243.8" y="41.7">5</text>
<text x="243.8" y="39.1">6</text>
<text x="243.8" y="36.6">7</text>
<text x="39.3" y="45.5">B6</text>
<text x="39.4" y="42.9">A6</text>
<text x="243.8" y="46.7">3</text>
<text x="243.8" y="44.2">4</text>
<text x="243.8" y="51.8">1</text>
<text x="243.8" y="49.3">2</text>
<text x="88.2" y="54.4">1</text>
<text x="116.1" y="54.4">6</text>
<text x="169.9" y="55.3" transform="rotate(-90 169.9 55.3)">3</text>
<text x="177.1" y="58.2">2</text>
<text x="20.1" y="62.3" transform="rotate(-90 20.1 62.3)">S1</text>
<text x="27.7" y="62.2" transform="rotate(-90 27.7 62.2)">A1</text>
<text x="88.2" y="62">2</text>
<text x="116.1" y="62">5</text>
<text x="169.9" y="65.5" transform="rotate(-90 169.9 65.5)">4</text>
<text x="177.1" y="60.7">1</text>
<text x="88.2" y="69.6">3</text>
<text x="116.1" y="69.6">4</text>
<text x="34.9" y="107.7">1</text>
<text x="55.2" y="107.7">6</text>
<text x="95.8" y="107.7">1</text>
<text x="116.1" y="107.7">6</text>
<text x="154.2" y="107.7">1</text>
<text x="174.6" y="107.7">6</text>
<text x="213.9" y="107.7">1</text>
<text x="234.2" y="107.7">6</text>
<text x="34.9" y="110.2">2</text>
<text x="34.9" y="112.8">3</text>
<text x="55.2" y="110.2">5</text>
<text x="55.2" y="112.8">4</text>
<text x="95.8" y="110.2">2</text>
<text x="95.8" y="112.8">3</text>
<text x="116.1" y="110.2">5</text>
<text x="116.1" y="112.8">4</text>
<text x="154.2" y="110.2">2</text>
<text x="154.2" y="112.8">3</text>
<text x="174.6" y="110.2">5</text>
<text x="174.6" y="112.8">4</text>
<text x="213.9" y="110.2">2</text>
<text x="213.9" y="112.8">3</text>
<text x="234.2" y="110.2">5</text>
<text x="234.2" y="112.8">4</text>
<text x="32.9" y="122.9">1</text>
<text x="32.9" y="125.5">2</text>
<text x="32.9" y="128">3</text>
<text x="32.9" y="130.6">4</text>
<text x="32.9" y="133.1">5</text>
<text x="32.9" y="135.6">6</text>
<text x="32.9" y="138.2">7</text>
<text x="32.9" y="140.7">8</text>
<text x="32.9" y="143.3">9</text>
<text x="26.6" y="178.8">3</text>
<text x="26.6" y="176.3">4</text>
<text x="26.6" y="183.9">1</text>
<text x="26.6" y="181.4">2</text>
</g>
<g font-size="1.8" fill="#0000c2">
<text x="180.6" y="49.4">2S</text>
<text x="184.2" y="49.4">to</text>
<text x="187.2" y="49.4">4s</text>
<text x="190.6" y="49.4">power</text>
<text x="197.3" y="49.4">input</text>
</g>
</svg>
